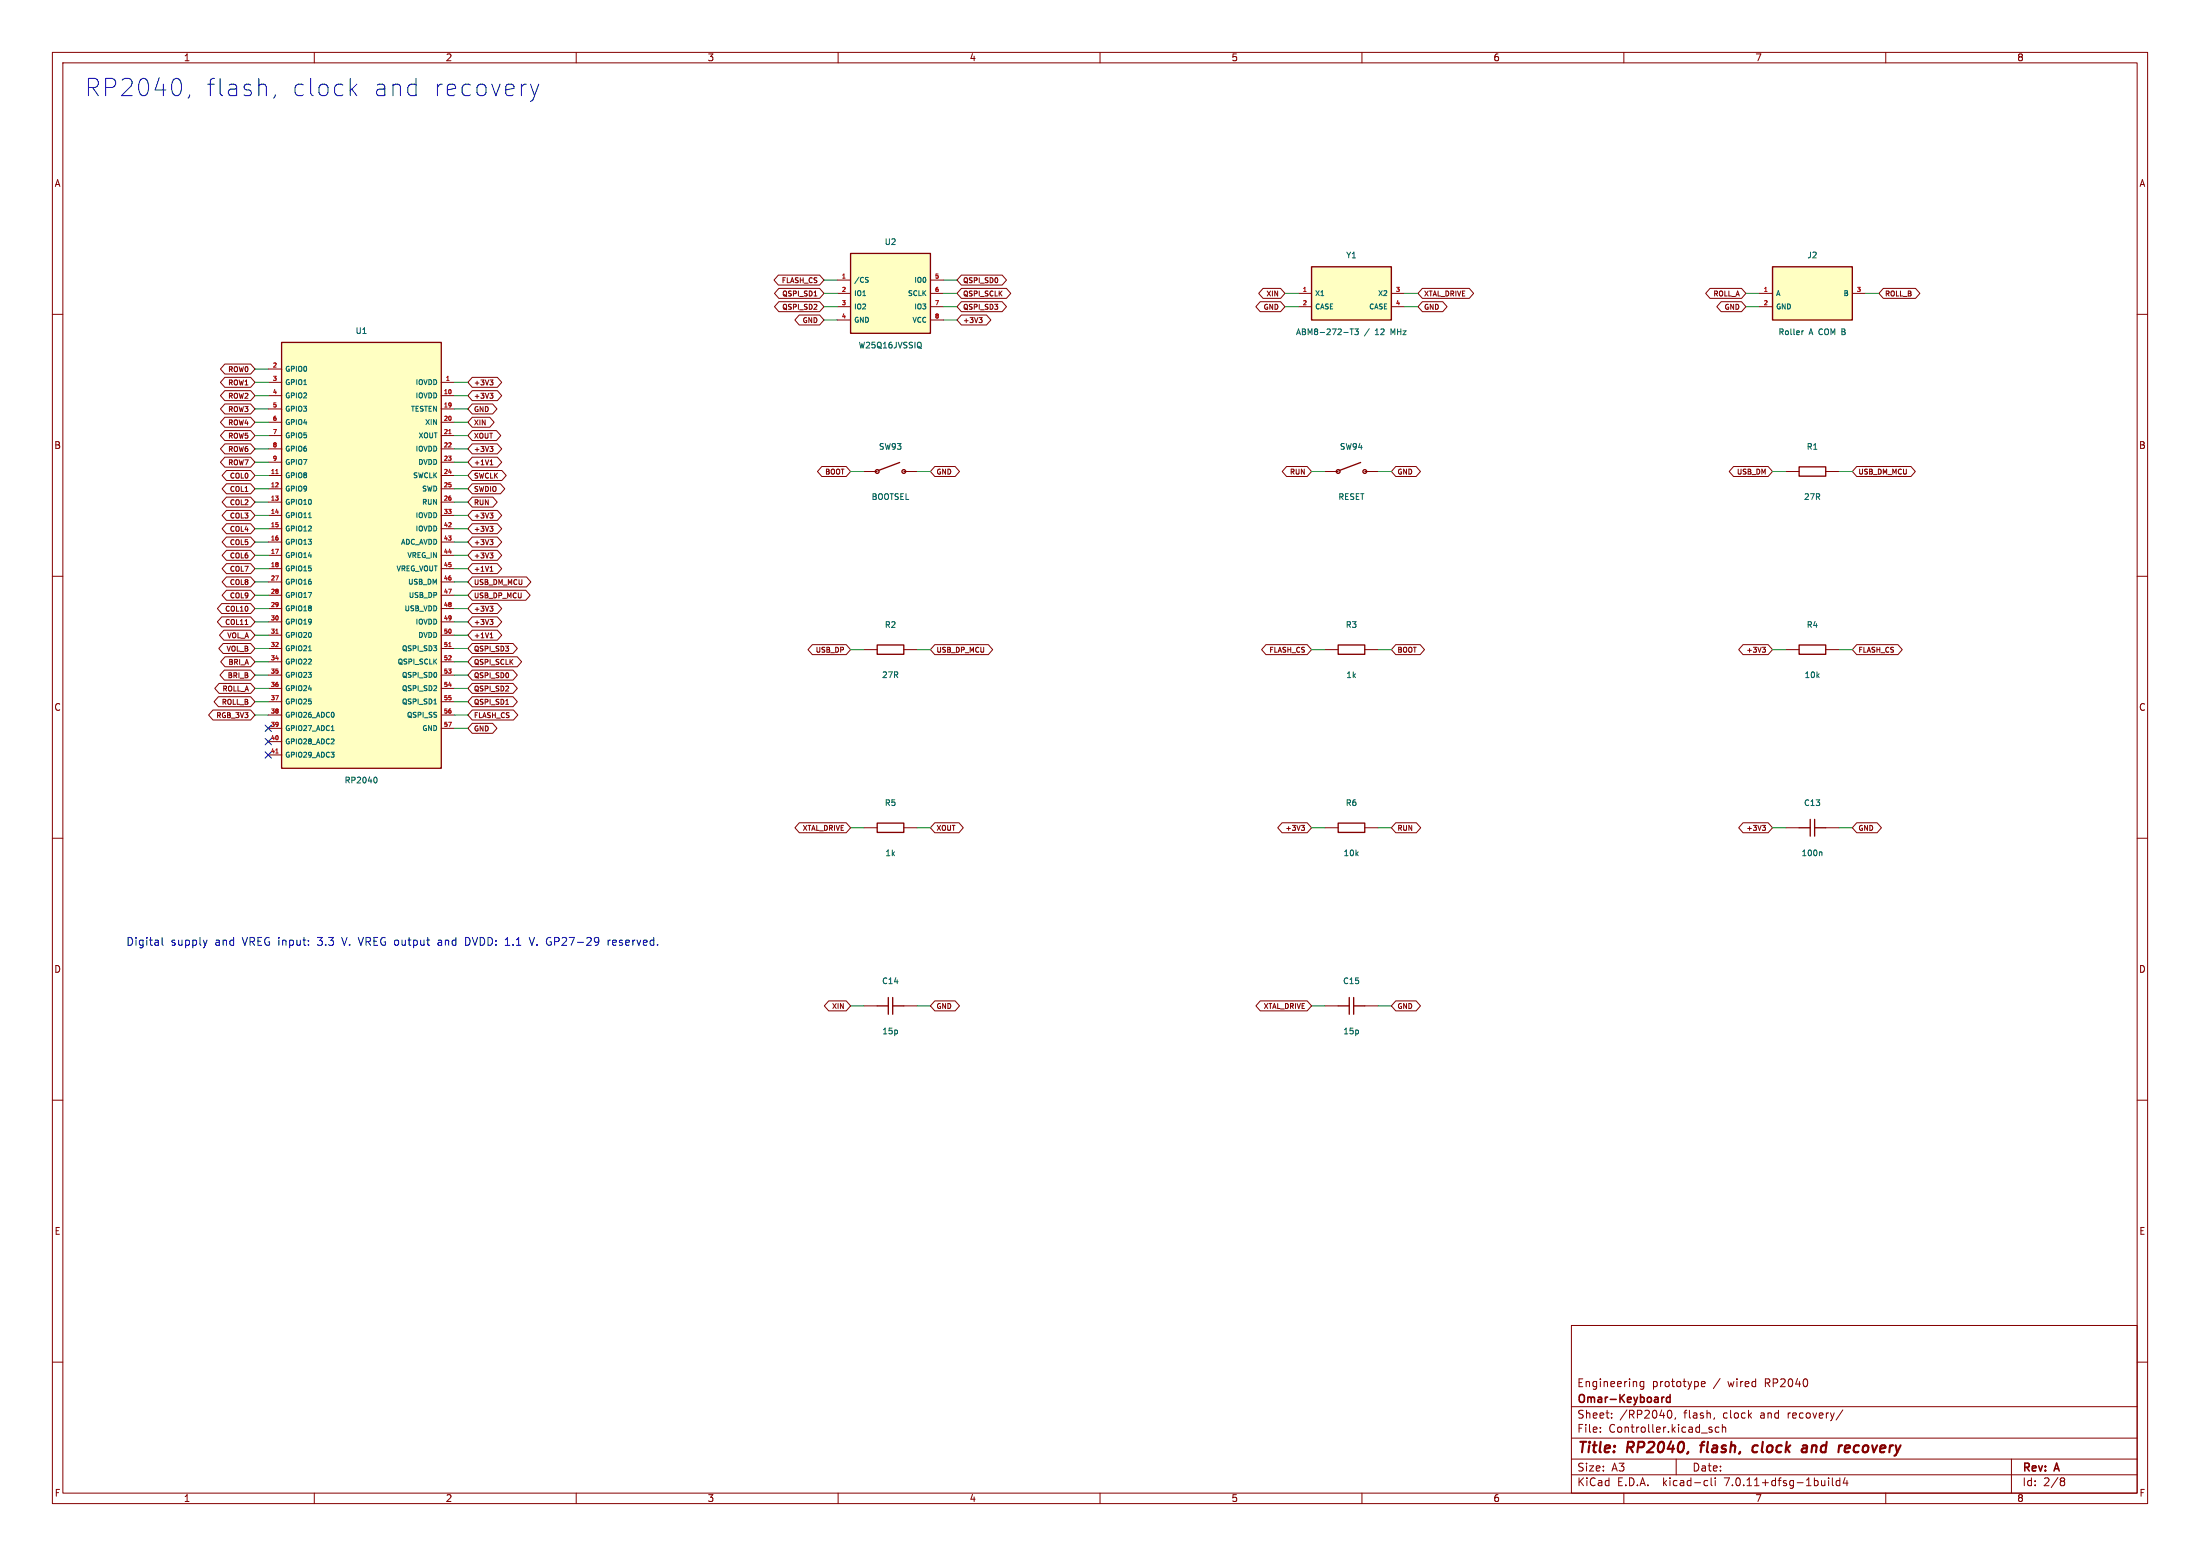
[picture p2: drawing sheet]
<svg xmlns="http://www.w3.org/2000/svg" width="420mm" height="297mm" viewBox="0 0 420 297" stroke-linecap="round" stroke-linejoin="round" font-family="sans-serif">
<g fill="none" stroke="#840000" stroke-width=".19">
<path d="M10 10h400v277h-400zM12 12h396v273h-396zM60 10v2M110 10v2M160 10v2M210 10v2M260 10v2M310 10v2M360 10v2M10 60h2M148.6 52.5h7.9l.8 1-.8 .9h-7.9l-.8-.9zM148.7 57.6h7.8l.8 .9-.8 1h-7.8l-.8-1z"/>
<path d="M148.7 55h7.8l.8 1-.8 1h-7.8l-.8-1zM155.4 56.5h.5M159.8 56h2.6M159.8 58.5h2.6M159.8 53.5h2.6M177.6 56h2.6M177.6 58.5h2.6M177.6 53.5h2.6M183.5 52.5h7.8l.8 1-.8 .9h-7.8l-.8-.9zM183.5 55h8.6l.9 1-.9 1h-8.6l-.8-1zM183.5 57.6h7.8l.8 .9-.8 1h-7.8l-.8-1zM240.6 57.6h3.9l.8 .9-.8 1h-3.9l-.9-1z"/>
<path d="M241.1 55h3.4l.8 1-.8 1h-3.4l-.8-1zM247.8 56h2.6M247.8 58.5h2.6M265.6 56h2.6M265.6 58.5h2.6M271.5 57.6h3.9l.9 .9-.9 1h-3.9l-.8-1zM271.5 55h9l.8 1-.8 1h-9l-.8-1zM326.4 55h6.1l.8 1-.8 1h-6.1l-.8-1zM328.6 57.6h3.9l.8 .9-.8 1h-3.9l-.9-1zM335.8 56h2.6M335.8 58.5h2.6M353.6 56h2.6"/>
<path d="M359.5 55h6.2l.8 1-.8 1h-6.2l-.8-1zM408 60h2M42.9 74.6h4.9l.9 .9-.9 1h-4.9l-.8-1zM42.9 72h4.9l.9 1-.9 .9h-4.9l-.8-.9zM42.9 77.1h4.9l.9 1-.9 .9h-4.9l-.8-.9zM42.9 69.5h4.9l.9 .9-.9 1h-4.9l-.8-1zM42.9 79.6h4.9l.9 1-.9 1h-4.9l-.8-1zM51.2 73h2.6M51.2 75.5h2.6M51.2 78.1h2.6M51.2 70.4h2.6M84.2 73h2.6"/>
<path d="M84.2 75.5h2.6M84.2 78.1h2.6M90.2 72h4.7l.9 1-.9 .9h-4.7l-.9-.9zM90.2 74.6h4.7l.9 .9-.9 1h-4.7l-.9-1zM90.2 77.1h3.8l.9 1-.9 .9h-3.8l-.9-.9zM90.2 79.6h3.3l.8 1-.8 1h-3.3l-.9-1zM93.5 72.5h.6l-.3 .4M93.5 75.1h.6l-.3 .3M93.9 72.9l.2 .2-.2 .4M93.9 75.4l.2 .2-.2 .4M152.6 60.1h3.9l.8 1-.8 .9h-3.9l-.9-.9zM159.8 61.1h2.6"/>
<path d="M177.6 61.1h2.6M183.5 60.1h4.8l.9 1-.9 .9h-4.8l-.8-.9zM186.9 60.6h.6l-.3 .4M187.3 61l.2 .2-.2 .4M42.9 82.2h4.9l.9 .9-.9 1h-4.9l-.8-1zM42.9 84.7h4.9l.9 1-.9 .9h-4.9l-.8-.9zM42.9 87.3h4.9l.9 .9-.9 1h-4.9l-.8-1zM43.2 97.4h4.6l.9 1-.9 .9h-4.6l-.8-.9zM43.2 100h4.6l.9 .9-.9 1h-4.6l-.8-1zM43.2 94.9h4.6l.9 .9-.9 1h-4.6l-.8-1zM43.2 92.3h4.6l.9 1-.9 1h-4.6l-.8-1zM43.2 89.8h4.6l.9 1-.9 .9h-4.6l-.8-.9z"/>
<path d="M51.2 90.8h2.6M51.2 93.3h2.6M51.2 95.8h2.6M51.2 98.4h2.6M51.2 80.6h2.6M51.2 83.1h2.6M51.2 85.7h2.6M51.2 88.2h2.6M84.2 90.8h2.6M84.2 93.3h2.6M84.2 95.8h2.6M84.2 98.4h2.6"/>
<path d="M84.2 80.6h2.6M84.2 83.1h2.6M84.2 85.7h2.6M84.2 88.2h2.6M90.2 89.8h5.6l.8 1-.8 .9h-5.6l-.9-.9zM90.2 92.3h5.3l.9 1-.9 1h-5.3l-.9-1zM90.2 94.9h3.9l.8 .9-.8 1h-3.9l-.9-1zM90.2 97.4h4.7l.9 1-.9 .9h-4.7l-.9-.9zM90.2 100h4.7l.9 .9-.9 1h-4.7l-.9-1zM90.2 82.2h4.6l.8 .9-.8 1h-4.6l-.9-1zM90.2 84.7h4.7l.9 1-.9 .9h-4.7l-.9-.9zM90.2 87.3h4.7l.9 .9-.9 1h-4.7l-.9-1z"/>
<path d="M93.5 97.9h.6l-.3 .4M93.5 85.2h.6l-.3 .4M93.6 88.7h.5M93.7 88l.1-.2v.9M93.9 98.3l.2 .2-.2 .4M93.9 85.6l.2 .2-.2 .4M156.9 89h4.6l.9 1-.9 1h-4.6l-.8-1zM164.9 90h2.6M172.5 90h2.6M178.5 89h3.8l.9 1-.9 1h-3.8l-.9-1zM245.6 89h3.9l.9 1-.9 1h-3.9l-.8-1zM252.9 90h2.6"/>
<path d="M260.5 90h2.6M266.5 89h3.8l.9 1-.9 1h-3.8l-.9-1zM330.9 89h6.6l.9 1-.9 1h-6.6l-.8-1zM340.9 90h2.6M348.5 90h2.6M354.5 89h10.3l.8 1-.8 1h-10.3l-.9-1zM10 110h2M42.3 117.7h5.5l.9 1-.9 1h-5.5l-.8-1zM42.3 115.2h5.5l.9 1-.9 .9h-5.5l-.8-.9zM43.2 105h4.6l.9 1-.9 1h-4.6l-.8-1zM43.2 102.5h4.6l.9 1-.9 .9h-4.6l-.8-.9zM43.2 107.6h4.6l.9 .9-.9 1h-4.6l-.8-1z"/>
<path d="M43.2 110.1h4.6l.9 1-.9 .9h-4.6l-.8-.9zM43.2 112.7h4.6l.9 .9-.9 1h-4.6l-.8-1zM46.8 119.2h.5M51.2 100.9h2.6M51.2 103.5h2.6M51.2 106h2.6M51.2 108.5h2.6M51.2 111.1h2.6M51.2 113.6h2.6M51.2 116.2h2.6M51.2 118.7h2.6M84.2 100.9h2.6"/>
<path d="M84.2 103.5h2.6M84.2 106h2.6M84.2 108.5h2.6M84.2 111.1h2.6M84.2 113.6h2.6M84.2 116.2h2.6M84.2 118.7h2.6M90.2 110.1h10.3l.8 1-.8 .9h-10.3l-.9-.9zM90.2 102.5h4.7l.9 1-.9 .9h-4.7l-.9-.9zM90.2 105h4.7l.9 1-.9 1h-4.7l-.9-1zM90.2 107.6h4.7l.9 .9-.9 1h-4.7l-.9-1zM90.2 112.7h10.2l.8 .9-.8 1h-10.2l-.9-1z"/>
<path d="M90.2 115.2h4.7l.9 1-.9 .9h-4.7l-.9-.9zM90.2 117.7h4.7l.9 1-.9 1h-4.7l-.9-1zM93.5 100.5h.6l-.3 .3M93.5 103h.6l-.3 .4M93.5 105.5h.6l-.3 .4M93.5 115.7h.6l-.3 .4M93.5 118.2h.6l-.3 .4M93.6 109h.5M93.7 108.3l.1-.2v.9M93.9 100.8l.2 .2-.2 .4M93.9 103.4l.2 .2-.2 .4M93.9 105.9l.2 .2-.2 .4"/>
<path d="M93.9 116.1l.2 .2-.2 .4M93.9 118.6l.2 .2-.2 .4M408 110h2M40.7 135.5h7.1l.9 1-.9 .9h-7.1l-.9-.9zM41.7 133h6.1l.9 .9-.9 1h-6.1l-.8-1zM41.8 130.4h6l.9 1-.9 1h-6l-.8-1zM42.6 122.8h5.2l.9 1-.9 .9h-5.2l-.8-.9zM42.7 120.3h5.1l.9 .9-.9 1h-5.1l-.8-1zM42.8 127.9h5l.9 1-.9 .9h-5l-.8-.9zM43 125.4h4.8l.9 .9-.9 1h-4.8l-.9-1zM51.2 121.2h2.6M51.2 123.8h2.6"/>
<path d="M51.2 126.3h2.6M51.2 128.9h2.6M51.2 131.4h2.6M51.2 133.9h2.6M51.2 136.5h2.6M51.2 139h2.6M84.2 121.2h2.6M84.2 123.8h2.6M84.2 126.3h2.6M84.2 128.9h2.6M84.2 131.4h2.6M84.2 133.9h2.6"/>
<path d="M84.2 136.5h2.6M84.2 139h2.6M90.2 138.1h3.8l.9 .9-.9 1h-3.8l-.9-1zM90.2 135.5h7.8l.9 1-.9 .9h-7.8l-.9-.9zM90.2 130.4h7.7l.9 1-.9 1h-7.7l-.9-1zM90.2 133h7.7l.9 .9-.9 1h-7.7l-.9-1zM90.2 120.3h4.7l.9 .9-.9 1h-4.7l-.9-1zM90.2 122.8h7.7l.9 1-.9 .9h-7.7l-.9-.9zM90.2 125.4h8.5l.9 .9-.9 1h-8.5l-.9-1zM90.2 127.9h7.7l.9 1-.9 .9h-7.7l-.9-.9zM93.6 121.7h.5M93.7 121l.1-.2v.9"/>
<path d="M96.6 134.4h.5M155.1 123h6.4l.9 1-.9 1h-6.4l-.9-1zM164.9 124h2.6M172.5 124h2.6M178.5 123h10.2l.8 1-.8 1h-10.2l-.9-1zM241.7 123h7.8l.9 1-.9 1h-7.8l-.9-1zM252.9 124h2.6M260.5 124h2.6M266.5 123h4.6l.8 1-.8 1h-4.6l-.9-1zM332.8 123h4.7l.9 1-.9 1h-4.7l-.9-1zM336.4 123.5h.6l-.3 .4 .3 .1v.3l-.2 .2h-.2M340.9 124h2.6"/>
<path d="M348.5 124h2.6M354.5 123h7.8l.9 1-.9 1h-7.8l-.9-1zM10 160h2M51.2 141.6h2.6M51.2 144.1h2.6M152.6 157h8.9l.9 1-.9 1h-8.9l-.8-1zM164.9 158h2.6M172.5 158h2.6M178.5 157h4.6l.8 1-.8 1h-4.6l-.9-1zM244.8 157h4.7l.9 1-.9 1h-4.7l-.9-1zM248.4 157.5h.6l-.3 .4 .3 .1v.3l-.2 .2h-.2M252.9 158h2.6"/>
<path d="M260.5 158h2.6M266.5 157h3.9l.8 1-.8 1h-3.9l-.9-1zM332.8 157h4.7l.9 1-.9 1h-4.7l-.9-1zM336.4 157.5h.6l-.3 .4 .3 .1v.3l-.2 .2h-.2M340.9 158h2.6M348.5 158h2.6M354.5 157h3.8l.9 1-.9 1h-3.8l-.9-1zM408 160h2M158.2 191h3.3l.9 1-.9 1h-3.3l-.8-1zM164.9 192h2.6M172.5 192h2.6M178.5 191h3.8l.9 1-.9 1h-3.8l-.9-1z"/>
<path d="M240.6 191h8.9l.9 1-.9 1h-8.9l-.8-1zM252.9 192h2.6M260.5 192h2.6M266.5 191h3.8l.9 1-.9 1h-3.8l-.9-1zM10 210h2M408 210h2M10 260h2M300 253h108v32h-108zM408 260h2M300 278.5h108M300 274.5h108M300 268.5h108"/>
<path d="M305.5 273.2v.2M305.5 272.5v.1M307.7 270.5v.2M307.7 269.8v.1M313.8 263.7v1.2l-.3 .3-.3-.1M313.8 263.8l-.4-.1-.3 .3 .1 .6h.6M318.4 269.3l.3-.1a.8 .8 0 0 1 .5 .7 .8 .8 0 0 1-.5 .8l-.3-.2M319.9 270.6l-.2 .3M320 278.5v3M324.8 264.2l.7-.2-.1-.2-.4-.1-.2 .2 .1 .7h.5M326.4 272.9l.4 .1 .1 .2-.2 .2h-.3M326.4 272.4l.4 .1"/>
<path d="M327.3 270.6l-.1 .3M328.2 272.5l-.5-.1-.3 .3 .2 .6h.6M328.8 272.5l.2-.1 .4 .1v.9M328.8 271.9v1.5M351.8 269.1l-1.3 1.9M384 278.5v6.5M60 285v2M110 285v2M160 285v2M210 285v2M260 285v2M300 281.5h108"/>
<path d="M310 285v2M325.6 282.6l.4 .1M326 283.5l-.4 .1M326.7 282.1v1.3l.2 .2M327.4 282.1v.1M327.4 282.6v1M349.1 282.1v.1M349.1 282.6v1M349.8 282.1v1.3l.2 .2M351.2 282.7l-.4-.1-.3 .3 .2 .6h.5M351.2 282.1v1.5M352.2 282l-.3 1.1h.9"/>
<path d="M352.6 282.6v1M360 285v2M393.6 282.1h.3l.3 .3-.3 .3M393.6 282.7h.3M393.9 282.7l.2 .2 .1 .4-.3 .3h-.3"/>
</g>
<path d="M324.6 275.9h.7M324.9 275.5l-.2 1.7M335.6 276a.66 .66 0 0 0-1 .3l-.1 .5 .2 .3h.7M344.4 275.9l.5 .1v1.2M344.9 277.1l-.7 .1M345 276.3l-.7 .1M352.5 275.9l.6 .1 .1 .3-1 .2M353 277.1l-.6 .1" fill="none" stroke="#840000" stroke-width=".4"/>
<path d="M317.7 266.7l-.4 .1M318.8 266.8l-.4-.1-.3 .3 .2 .6h.5M318.8 266.2v1.5" fill="none" stroke="#840000" stroke-width=".3"/>
<g fill="none" stroke="#840000" stroke-width=".25">
<path d="M162.4 48.4h15.2v15.2h-15.2zM250.4 50.9h15.2v10.2h-15.2zM338.4 50.9h15.2v10.2h-15.2zM53.8 65.4h30.4v81.2h-30.4zM171.7 88.3l-4 1.5M259.8 88.3l-4.1 1.5M343.5 89.1h5v1.8h-5zM167.5 123.1h5v1.8h-5zM255.5 123.1h5v1.8h-5zM343.5 123.1h5v1.8h-5zM167.5 157.1h5v1.8h-5zM255.5 157.1h5v1.8h-5z"/>
<path d="M343.5 158h2.1M345.6 156.4v3.2M346.4 158h2.1M346.4 156.4v3.2M167.5 192h2.1M169.6 190.4v3.2M170.4 192h2.1M170.4 190.4v3.2M255.5 192h2.1M257.6 190.4v3.2M258.4 192h2.1M258.4 190.4v3.2"/>
<circle cx="167.5" cy="90" r=".36"/>
<circle cx="172.5" cy="90" r=".36"/>
<circle cx="255.5" cy="90" r=".36"/>
<circle cx="260.5" cy="90" r=".36"/>
</g>
<g fill="#ffffc2" stroke="#ffffc2" stroke-width=".19">
<path d="M53.8 65.4h30.4v81.2h-30.4z"/>
<path d="M338.4 50.9h15.2v10.2h-15.2z"/>
<path d="M250.4 50.9h15.2v10.2h-15.2z"/>
<path d="M162.4 48.4h15.2v15.2h-15.2z"/>
</g>
<path d="M52.6 90.4h.5M85.7 82.8h.4M52.6 120.9h.5M85.7 123.4h.4M52.6 143.7h.5" fill="none" stroke="#a90000" stroke-width=".19"/>
<g fill="none" stroke="#006464" stroke-width=".19">
<path d="M165.4 52.9l.3 .1M165.6 53.4l.1 .2-.1 .3M175.7 65.4l.2 .3-.2 .7 .2 .1M256.5 63.5h.9M257.7 62.8h.7M258.1 62.8v1.1M258.6 62.8h.7l-.4 .4 .4 .1v.5l-.2 .1-.5-.1M344 63.1v.8M344.3 63.1l-.3 .3M58.9 98.8h.5M58.9 124.2h.5M63.2 139.5h.6"/>
<path d="M82.8 134.4h.6M71.6 148.3a.59 .59 0 0 1 .4 .6 .59 .59 0 0 1-.4 .5M347.6 162.6l.2 .2v.5"/>
</g>
<g fill="none" stroke="#0000c2" stroke-width=".19">
<path d="M36.2 18.1l-.3 .6M52.6 18.1l-.4 .6M67.2 17l.9 1.3M68.1 16.1l-1.2 1.2M101.3 16.1l.8 2.2M102.1 18.3l-.4 .8-.4 .3M102.8 16.1l-.7 2.2M31 178.9v1.3l.2 .2M39.5 179.4l-.3 1M65.2 178.9l.5 1.5M84.1 179.4l-.4 .1M84.2 179.9h-.4a.29 .29 0 0 0-.2 .3 .29 .29 0 0 0 .2 .2h.4"/>
<path d="M89.5 179l-.6-.1v1.5h.6M101 178.9l.5 1.5 .5-1.5M116.1 179.4v1M116.5 179.4l-.3 .1-.1 .2M117.5 179.4h-.3l-.2 .3v.7h.5M117.7 179.8l-.7 .1"/>
</g>
<g fill="none" stroke="#009600" stroke-width=".19">
<path d="M157.3 56h2.5M157.3 58.5h2.5M157.3 53.5h2.5M180.2 56h2.5M180.2 58.5h2.5M180.2 53.5h2.5M245.3 56h2.5M245.3 58.5h2.5M268.2 56h2.5M268.2 58.5h2.5M333.3 56h2.5M333.3 58.5h2.5"/>
<path d="M356.2 56h2.5M48.7 70.4h2.5M48.7 73h2.5M48.7 75.5h2.5M48.7 78.1h2.5M86.8 73h2.5M86.8 75.5h2.5M86.8 78.1h2.5M157.3 61.1h2.5M180.2 61.1h2.5M48.7 98.4h2.5M48.7 83.1h2.5"/>
<path d="M48.7 80.6h2.5M48.7 88.2h2.5M48.7 85.7h2.5M48.7 90.8h2.5M48.7 93.3h2.5M48.7 95.8h2.5M86.8 98.4h2.5M86.8 83.1h2.5M86.8 80.6h2.5M86.8 88.2h2.5M86.8 85.7h2.5M86.8 90.8h2.5"/>
<path d="M86.8 93.3h2.5M86.8 95.8h2.5M162.4 90h2.5M175.1 90h2.5M250.4 90h2.5M263.1 90h2.5M338.4 90h2.5M351.1 90h2.5M48.7 100.9h2.5M48.7 118.7h2.5M48.7 116.2h2.5M48.7 113.6h2.5"/>
<path d="M48.7 111.1h2.5M48.7 108.5h2.5M48.7 106h2.5M48.7 103.5h2.5M86.8 100.9h2.5M86.8 118.7h2.5M86.8 116.2h2.5M86.8 113.6h2.5M86.8 111.1h2.5M86.8 108.5h2.5M86.8 106h2.5M86.8 103.5h2.5"/>
<path d="M48.7 136.5h2.5M48.7 128.9h2.5M48.7 126.3h2.5M48.7 123.8h2.5M48.7 121.2h2.5M48.7 131.4h2.5M48.7 133.9h2.5M86.8 136.5h2.5M86.8 128.9h2.5M86.8 126.3h2.5M86.8 123.8h2.5M86.8 121.2h2.5"/>
<path d="M86.8 131.4h2.5M86.8 133.9h2.5M86.8 139h2.5M162.4 124h2.5M175.1 124h2.5M250.4 124h2.5M263.1 124h2.5M338.4 124h2.5M351.1 124h2.5M162.4 158h2.5M175.1 158h2.5M250.4 158h2.5"/>
<path d="M263.1 158h2.5M338.4 158h2.5M351.1 158h2.5M162.4 192h2.5M175.1 192h2.5M250.4 192h2.5M263.1 192h2.5"/>
</g>
<path d="M50.6 138.4l1.2 1.2M51.8 138.4l-1.2 1.2M50.6 141l1.2 1.2M50.6 143.5l1.2 1.2M51.8 141l-1.2 1.2M51.8 143.5l-1.2 1.2" fill="none" stroke="#000084" stroke-width=".19"/>
<g font-size="4.6" fill="#0000c2">
<text x="16" y="18.6">RP2040,</text>
<text x="39.1" y="18.6">flash,</text>
<text x="55.2" y="18.6">clock</text>
<text x="70.5" y="18.6">and</text>
<text x="81.8" y="18.6">recovery</text>
</g>
<g font-size="2.8" fill="#840000">
<text x="301" y="277.9">Title:</text>
<text x="310.6" y="277.9">RP2040,</text>
<text x="325.5" y="277.9">flash,</text>
<text x="336.2" y="277.9">clock</text>
<text x="346.5" y="277.9">and</text>
<text x="354.2" y="277.9">recovery</text>
</g>
<g font-size="2.1" fill="#0000c2">
<text x="24" y="180.7">Digital</text>
<text x="32.6" y="180.7">supply</text>
<text x="41.1" y="180.7">and</text>
<text x="46.5" y="180.7">VREG input:</text>
<text x="61.1" y="180.7">3.3</text>
<text x="65.9" y="180.7">V. VREG output</text>
<text x="84.6" y="180.7">and</text>
<text x="90" y="180.7">DVDD: 1.1</text>
<text x="102.7" y="180.7">V. GP27-29</text>
<text x="117.8" y="180.7">reserved.</text>
</g>
<g font-size="2.1" fill="#840000">
<text x="301" y="268.2">Omar-Keyboard</text>
<text x="301" y="265">Engineering</text>
<text x="315.4" y="265">prototype</text>
<text x="327.2" y="265">/</text>
<text x="330" y="265">wired</text>
<text x="337.2" y="265">RP2040</text>
<text x="301" y="273.7">File:</text>
<text x="301" y="271">Sheet:</text>
<text x="307.1" y="273.7">Controller.kicad_sch</text>
<text x="309.2" y="271">/RP2040,</text>
<text x="321.5" y="271">flash,</text>
<text x="329.1" y="271">clock</text>
<text x="336.3" y="271">and</text>
<text x="341.7" y="271">recovery/</text>
<text x="301" y="281.1">Size:</text>
<text x="307.6" y="281.1">A3</text>
<text x="323" y="281.1">Date:</text>
<text x="386" y="281.3">Rev:</text>
<text x="392.4" y="281.3">A</text>
<text x="301" y="283.9">KiCad</text>
<text x="308.7" y="283.9">E.D.A.</text>
<text x="317.6" y="283.9">kicad-cli</text>
<text x="329.5" y="283.9">7.0.11+dfsg-1build4</text>
<text x="386" y="283.9">Id:</text>
<text x="390.1" y="283.9">2/8</text>
</g>
<g font-size="1.8" fill="#840000">
<text x="35" y="11.9">1</text>
<text x="85" y="11.9">2</text>
<text x="135" y="11.9">3</text>
<text x="185" y="11.9">4</text>
<text x="235" y="11.9">5</text>
<text x="285" y="11.9">6</text>
<text x="335" y="11.9">7</text>
<text x="385" y="11.9">8</text>
<text x="10.3" y="35.9">A</text>
<text x="408.3" y="35.9">A</text>
<text x="10.3" y="85.9">B</text>
<text x="408.2" y="85.9">B</text>
<text x="10.3" y="135.9">C</text>
<text x="408.2" y="135.9">C</text>
<text x="10.3" y="185.9">D</text>
<text x="408.2" y="185.9">D</text>
<text x="10.3" y="235.9">E</text>
<text x="408.3" y="235.9">E</text>
<text x="10.3" y="285.9">F</text>
<text x="35" y="286.9">1</text>
<text x="85" y="286.9">2</text>
<text x="135" y="286.9">3</text>
<text x="185" y="286.9">4</text>
<text x="235" y="286.9">5</text>
<text x="285" y="286.9">6</text>
<text x="335" y="286.9">7</text>
<text x="385" y="286.9">8</text>
<text x="408.3" y="285.9">F</text>
</g>
<g font-size="1.5" fill="#006464">
<text x="168.8" y="47">U2</text>
<text x="256.9" y="49.5">Y1</text>
<text x="344.9" y="49.5">J2</text>
<text x="67.8" y="63.9">U1</text>
<text x="247.3" y="64.2">ABM8-272-T3</text>
<text x="260.5" y="64.2">/</text>
<text x="262.7" y="64.2">12</text>
<text x="265.9" y="64.2">MHz</text>
<text x="339.4" y="64.2">Roller</text>
<text x="345.4" y="64.2">A COM B</text>
<text x="163.8" y="66.7">W25Q16JVSSIQ</text>
<text x="167.7" y="86">SW93</text>
<text x="255.7" y="86">SW94</text>
<text x="344.8" y="86">R1</text>
<text x="166.3" y="95.6">BOOTSEL</text>
<text x="255.4" y="95.6">RESET</text>
<text x="344.3" y="95.6">27R</text>
<text x="168.8" y="120">R2</text>
<text x="256.8" y="120">R3</text>
<text x="344.8" y="120">R4</text>
<text x="168.3" y="129.6">27R</text>
<text x="256.9" y="129.6">1k</text>
<text x="344.4" y="129.6">10k</text>
<text x="65.7" y="149.7">RP2040</text>
<text x="168.8" y="154">R5</text>
<text x="256.8" y="154">R6</text>
<text x="344.3" y="154">C13</text>
<text x="168.9" y="163.6">1k</text>
<text x="256.4" y="163.6">10k</text>
<text x="343.8" y="163.6">100n</text>
<text x="168.3" y="188">C14</text>
<text x="256.3" y="188">C15</text>
<text x="168.3" y="197.6">15p</text>
<text x="256.3" y="197.6">15p</text>
</g>
<g font-size="1.3" fill="#840000">
<text x="149.1" y="54.2">FLASH_CS</text>
<text x="149.2" y="59.3">QSPI_SD2</text>
<text x="149.2" y="56.8">QSPI_SD1</text>
<text x="183.8" y="54.2">QSPI_SD0</text>
<text x="183.8" y="56.8">QSPI_SCLK</text>
<text x="183.8" y="59.3">QSPI_SD3</text>
<text x="241.1" y="59.3">GND</text>
<text x="241.6" y="56.8">XIN</text>
<text x="271.8" y="59.3">GND</text>
<text x="271.8" y="56.8">XTAL_DRIVE</text>
<text x="326.9" y="56.8">ROLL_A</text>
<text x="329.1" y="59.3">GND</text>
<text x="359.8" y="56.8">ROLL_B</text>
<text x="153.1" y="61.9">GND</text>
<text x="183.8" y="61.9">+3V3</text>
<text x="43.4" y="71.2">ROW0</text>
<text x="43.4" y="76.3">ROW2</text>
<text x="43.4" y="73.8">ROW1</text>
<text x="90.4" y="73.8">+3V3</text>
<text x="90.4" y="76.3">+3V3</text>
<text x="43.4" y="83.9">ROW5</text>
<text x="43.4" y="78.8">ROW3</text>
<text x="43.4" y="81.4">ROW4</text>
<text x="90.4" y="78.8">GND</text>
<text x="90.4" y="81.4">XIN</text>
<text x="90.4" y="83.9">XOUT</text>
<text x="43.4" y="86.5">ROW6</text>
<text x="43.4" y="89">ROW7</text>
<text x="90.4" y="86.5">+3V3</text>
<text x="90.4" y="89">+1V1</text>
<text x="43.7" y="94.1">COL1</text>
<text x="43.7" y="91.5">COL0</text>
<text x="90.4" y="91.5">SWCLK</text>
<text x="90.4" y="94.1">SWDIO</text>
<text x="157.4" y="90.8">BOOT</text>
<text x="178.7" y="90.8">GND</text>
<text x="246.1" y="90.8">RUN</text>
<text x="266.7" y="90.8">GND</text>
<text x="331.4" y="90.8">USB_DM</text>
<text x="354.7" y="90.8">USB_DM_MCU</text>
<text x="43.7" y="99.2">COL3</text>
<text x="43.7" y="101.7">COL4</text>
<text x="43.7" y="96.6">COL2</text>
<text x="90.4" y="96.6">RUN</text>
<text x="90.4" y="99.2">+3V3</text>
<text x="90.4" y="101.7">+3V3</text>
<text x="43.7" y="106.8">COL6</text>
<text x="43.7" y="104.2">COL5</text>
<text x="90.4" y="104.2">+3V3</text>
<text x="90.4" y="106.8">+3V3</text>
<text x="43.7" y="109.3">COL7</text>
<text x="43.7" y="111.9">COL8</text>
<text x="90.4" y="111.9">USB_DM_MCU</text>
<text x="90.4" y="109.3">+1V1</text>
<text x="42.8" y="119.5">COL11</text>
<text x="42.8" y="116.9">COL10</text>
<text x="43.7" y="114.4">COL9</text>
<text x="90.4" y="114.4">USB_DP_MCU</text>
<text x="90.4" y="116.9">+3V3</text>
<text x="90.4" y="119.5">+3V3</text>
<text x="43.1" y="124.6">VOL_B</text>
<text x="43.2" y="122">VOL_A</text>
<text x="90.4" y="122">+1V1</text>
<text x="90.4" y="124.6">QSPI_SD3</text>
<text x="155.6" y="124.8">USB_DP</text>
<text x="178.7" y="124.8">USB_DP_MCU</text>
<text x="242.2" y="124.8">FLASH_CS</text>
<text x="266.7" y="124.8">BOOT</text>
<text x="333.2" y="124.8">+3V3</text>
<text x="354.7" y="124.8">FLASH_CS</text>
<text x="43.3" y="129.6">BRI_B</text>
<text x="43.5" y="127.1">BRI_A</text>
<text x="90.4" y="127.1">QSPI_SCLK</text>
<text x="90.4" y="129.6">QSPI_SD0</text>
<text x="41.1" y="137.3">RGB_3V3</text>
<text x="42.2" y="134.7">ROLL_B</text>
<text x="42.3" y="132.2">ROLL_A</text>
<text x="90.4" y="137.3">FLASH_CS</text>
<text x="90.4" y="132.2">QSPI_SD2</text>
<text x="90.4" y="134.7">QSPI_SD1</text>
<text x="90.4" y="139.8">GND</text>
<text x="153.1" y="158.8">XTAL_DRIVE</text>
<text x="178.7" y="158.8">XOUT</text>
<text x="245.2" y="158.8">+3V3</text>
<text x="266.7" y="158.8">RUN</text>
<text x="333.2" y="158.8">+3V3</text>
<text x="354.7" y="158.8">GND</text>
<text x="158.7" y="192.8">XIN</text>
<text x="178.7" y="192.8">GND</text>
<text x="241.1" y="192.8">XTAL_DRIVE</text>
<text x="266.7" y="192.8">GND</text>
</g>
<g font-size="1.3" fill="#006464">
<text x="163" y="54.2">/CS</text>
<text x="163" y="56.7">IO1</text>
<text x="163" y="59.2">IO2</text>
<text x="173.2" y="56.7">SCLK</text>
<text x="174.4" y="54.2">IO0</text>
<text x="174.4" y="59.2">IO3</text>
<text x="251" y="56.7">X1</text>
<text x="251" y="59.2">CASE</text>
<text x="261.2" y="59.2">CASE</text>
<text x="262.9" y="56.7">X2</text>
<text x="339" y="56.7">A</text>
<text x="339" y="59.2">GND</text>
<text x="351.8" y="56.7">B</text>
<text x="163" y="61.8">GND</text>
<text x="174" y="61.8">VCC</text>
<text x="54.4" y="71.1">GPIO0</text>
<text x="54.4" y="73.7">GPIO1</text>
<text x="54.4" y="76.2">GPIO2</text>
<text x="79.2" y="73.7">IOVDD</text>
<text x="79.2" y="76.2">IOVDD</text>
<text x="54.4" y="78.8">GPIO3</text>
<text x="54.4" y="81.3">GPIO4</text>
<text x="54.4" y="83.8">GPIO5</text>
<text x="78.3" y="78.8">TESTEN</text>
<text x="79.8" y="83.8">XOUT</text>
<text x="81" y="81.3">XIN</text>
<text x="54.4" y="86.4">GPIO6</text>
<text x="54.4" y="88.9">GPIO7</text>
<text x="79.2" y="86.4">IOVDD</text>
<text x="79.7" y="88.9">DVDD</text>
<text x="54.4" y="91.5">GPIO8</text>
<text x="54.4" y="94">GPIO9</text>
<text x="78.7" y="91.5">SWCLK</text>
<text x="80.4" y="94">SWD</text>
<text x="54.4" y="96.5">GPIO10</text>
<text x="54.4" y="99.1">GPIO11</text>
<text x="54.4" y="101.6">GPIO12</text>
<text x="79.2" y="99.1">IOVDD</text>
<text x="79.2" y="101.6">IOVDD</text>
<text x="80.4" y="96.5">RUN</text>
<text x="54.4" y="104.2">GPIO13</text>
<text x="54.4" y="106.7">GPIO14</text>
<text x="76.4" y="104.2">ADC_AVDD</text>
<text x="77.6" y="106.7">VREG_IN</text>
<text x="54.4" y="109.2">GPIO15</text>
<text x="54.4" y="111.8">GPIO16</text>
<text x="75.5" y="109.2">VREG_VOUT</text>
<text x="77.8" y="111.8">USB_DM</text>
<text x="54.4" y="114.3">GPIO17</text>
<text x="54.4" y="116.9">GPIO18</text>
<text x="54.4" y="119.4">GPIO19</text>
<text x="77.1" y="116.9">USB_VDD</text>
<text x="77.9" y="114.3">USB_DP</text>
<text x="79.2" y="119.4">IOVDD</text>
<text x="54.4" y="121.9">GPIO20</text>
<text x="54.4" y="124.5">GPIO21</text>
<text x="76.6" y="124.5">QSPI_SD3</text>
<text x="79.7" y="121.9">DVDD</text>
<text x="54.4" y="127">GPIO22</text>
<text x="54.4" y="129.6">GPIO23</text>
<text x="75.8" y="127">QSPI_SCLK</text>
<text x="76.6" y="129.6">QSPI_SD0</text>
<text x="54.4" y="132.1">GPIO24</text>
<text x="54.4" y="134.6">GPIO25</text>
<text x="54.4" y="137.2">GPIO26_ADC0</text>
<text x="76.6" y="132.1">QSPI_SD2</text>
<text x="76.6" y="134.6">QSPI_SD1</text>
<text x="77.5" y="137.2">QSPI_SS</text>
<text x="54.4" y="139.7">GPIO27_ADC1</text>
<text x="54.4" y="142.3">GPIO28_ADC2</text>
<text x="80.5" y="139.7">GND</text>
<text x="54.4" y="144.8">GPIO29_ADC3</text>
</g>
<g font-size="1.1" fill="#a90000">
<text x="160.6" y="53.2">1</text>
<text x="178.4" y="53.2">5</text>
<text x="160.6" y="55.7">2</text>
<text x="160.6" y="58.3">3</text>
<text x="178.4" y="55.7">6</text>
<text x="178.4" y="58.3">7</text>
<text x="248.6" y="55.7">1</text>
<text x="248.6" y="58.3">2</text>
<text x="266.4" y="55.7">3</text>
<text x="266.4" y="58.3">4</text>
<text x="336.6" y="55.7">1</text>
<text x="336.6" y="58.3">2</text>
<text x="354.4" y="55.7">3</text>
<text x="160.6" y="60.8">4</text>
<text x="178.4" y="60.8">8</text>
<text x="52" y="70.2">2</text>
<text x="52" y="72.7">3</text>
<text x="52" y="75.3">4</text>
<text x="52" y="77.8">5</text>
<text x="84.6" y="75.3">10</text>
<text x="84.6" y="77.8">19</text>
<text x="85" y="72.7">1</text>
<text x="52" y="80.3">6</text>
<text x="52" y="82.9">7</text>
<text x="84.6" y="80.3">20</text>
<text x="84.6" y="82.9">21</text>
<text x="52" y="85.4">8</text>
<text x="52" y="88">9</text>
<text x="84.6" y="85.4">22</text>
<text x="84.6" y="88">23</text>
<text x="51.6" y="90.5">11</text>
<text x="51.6" y="93">12</text>
<text x="51.6" y="95.6">13</text>
<text x="84.6" y="90.5">24</text>
<text x="84.6" y="93">25</text>
<text x="84.6" y="95.6">26</text>
<text x="51.6" y="98.1">14</text>
<text x="51.6" y="100.7">15</text>
<text x="84.6" y="98.1">33</text>
<text x="84.6" y="100.7">42</text>
<text x="51.6" y="103.2">16</text>
<text x="51.6" y="105.7">17</text>
<text x="84.6" y="103.2">43</text>
<text x="84.6" y="105.7">44</text>
<text x="51.6" y="108.3">18</text>
<text x="51.6" y="110.8">27</text>
<text x="51.6" y="113.4">28</text>
<text x="84.6" y="108.3">45</text>
<text x="84.6" y="110.8">46</text>
<text x="84.6" y="113.4">47</text>
<text x="51.6" y="115.9">29</text>
<text x="51.6" y="118.4">30</text>
<text x="84.6" y="115.9">48</text>
<text x="84.6" y="118.4">49</text>
<text x="51.6" y="121">31</text>
<text x="51.6" y="123.5">32</text>
<text x="84.6" y="121">50</text>
<text x="84.6" y="123.5">51</text>
<text x="51.6" y="126.1">34</text>
<text x="51.6" y="128.6">35</text>
<text x="51.6" y="131.1">36</text>
<text x="84.6" y="126.1">52</text>
<text x="84.6" y="128.6">53</text>
<text x="84.6" y="131.1">54</text>
<text x="51.6" y="133.7">37</text>
<text x="51.6" y="136.2">38</text>
<text x="84.6" y="133.7">55</text>
<text x="84.6" y="136.2">56</text>
<text x="51.6" y="138.8">39</text>
<text x="51.6" y="141.3">40</text>
<text x="51.6" y="143.8">41</text>
<text x="84.6" y="138.8">57</text>
</g>
</svg>
